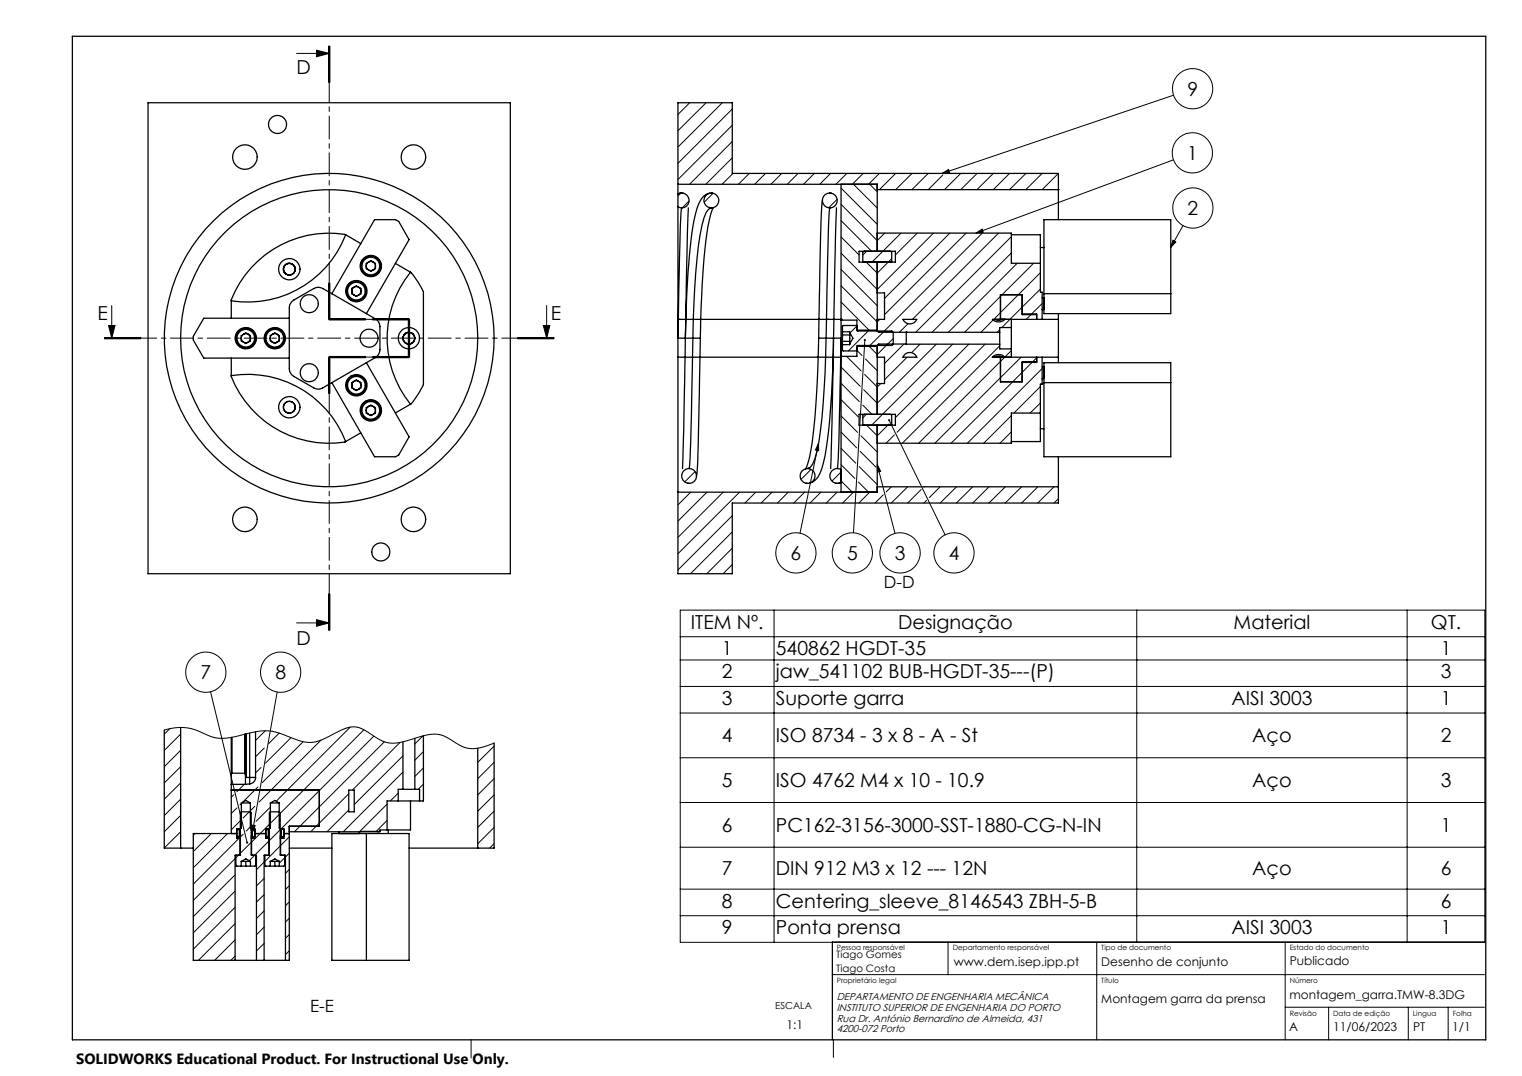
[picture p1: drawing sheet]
<svg xmlns="http://www.w3.org/2000/svg" width="420mm" height="297mm" viewBox="0 0 420 297" stroke-linecap="round" stroke-linejoin="round" font-family="sans-serif">
<g fill="none" stroke="#000" stroke-width=".35">
<path d="M20 10h390v277h-390zM40.9 28.4h99.9v130h-99.9zM187.1 57.1v31.1M187.1 57.1l1 .3M187.1 53.5h.1M187.1 50.9v2.4M187.1 50.9v-22.5h15v19.5h90v4.4M187.1 53.5v3.6M187.1 50.9h55v18.5M188.1 53.3l-1 .2M188.1 57.4a431.9 431.9 0 0 0-.9 30.8M188.1 53.3a2.06 2.06 0 0 1 2.1 2 2.06 2.06 0 0 1-2.1 2.1"/>
<path d="M188.5 53.3h.1M189.9 57.4l-.7 30.8M195.9 53.3a4.1 4.1 0 0 0-3 2.8 57.2 57.2 0 0 0-2.8 16.5l-.8 15.6M195.9 57.4l-.1 .1M196.3 57.4l-.7 .3a14 14 0 0 0-2.4 7.1l-1.2 10.6-.7 12.8M196.6 53.3h.1M196.9 57.3a32.9 32.9 0 0 0-2.3 10.9l-.8 10.2-.4 9.8M227 55.1l-.6 9.6-.4 23.5M229 57.4a431.9 431.9 0 0 0-.9 30.8M229.3 53.3h.1M230.8 57.4l-.8 35.9M232.1 50.9v37.5"/>
<path d="M242.1 52.3h50M292.1 52.3v8.3M81.4 74.2a1.62 1.62 0 0 0-2.4-1.2 1.62 1.62 0 0 0-.2 2.6 1.62 1.62 0 0 0 2.6-.7M95.4 64.8a29 29 0 0 1-31.6 18.2M95.4 64.8a28.9 28.9 0 0 0-31.6 18v5M95.4 64.8l4.2 2.4M97.1 79.6l1.2-.7 1.3 .7v1.5l-1.3 .7-1.2-.7zM101.1 72.7l1.2-.7 1.3 .7v1.5l-1.3 .7-1.2-.7zM109.1 72.7l4.2 2.4M113.3 75.1a29 29 0 0 0 0 36.5M113.3 75.1l2 2.7 1.5 2.7v25.7l-1.5 2.7-2 2.7M237.1 69.4h10v3h-10z"/>
<path d="M238.6 69.4l-.5 .1v2.7l.5 .2M242.1 72.4v19l.4 .3h33.4M242.1 64.3h37v8.4h8M245.6 69.4l.5 .1v2.7l-.5 .2M279.1 64.8h8v7.9M287.1 68.3h1M287.1 72.7v7.9h.5v7.6M288.1 60.6h35v26h-35zM63.8 98.8v5.1a28.8 28.8 0 0 0 31.6 18M66.6 92.6l1.2-.7 1.3 .7v1.5l-1.3 .7-1.2-.7zM74.6 92.6l1.2-.7 1.3 .7v1.5l-1.3 .7-1.2-.7zM79.8 87.8h-23.6l-2.9 5v1.1l2.9 4.9h23.6"/>
<path d="M91.6 81.1l-2.5-1.4a2.4 2.4 0 0 0-2.5 0l-5.5 3.1a2.65 2.65 0 0 0-1.3 2.2v16.7a2.65 2.65 0 0 0 1.3 2.2l5.5 3.2a2.4 2.4 0 0 0 2.5 0l12-7M91.6 81.1l11.8-20.5h5.7l.9 .5 2.9 5-11.8 20.5M91.6 81.1l9.5 5.5M101.1 86.6l2.5 1.4a2.57 2.57 0 0 1 1.2 2.2v6.3a2.57 2.57 0 0 1-1.2 2.2l-2.5 1.4M187.1 93.3h2M187.1 98.6v37.3M187.1 93.6v5M187.1 88.2v5.1M187.1 88.2h.1M187.1 98.6h1.9M187.2 88.2h2M187.2 88.2l-.1 5.1"/>
<path d="M187.3 88.2h.4M189.1 98.6l-.8 30.8M189.1 98.6h2M189.1 93.3v5.3M189.2 88.2l-.1 5.1M189.3 88.2l-.2 5.2M189.3 88.2h2M191.1 98.6l-.2 12.7a195.5 195.5 0 0 1-.8 18M191.1 98.6h2M191.3 88.2h2.1M191.3 88.2l-.2 10.4M193.1 98.6l-.4 25.1-.5 7.8"/>
<path d="M193.3 93.3l-.2 5.3M193.3 98.6h32.4M193.4 88.2l-.1 5.1h-4.2M193.5 88.2h32.4M225.8 98.6a162.9 162.9 0 0 1-2.5 28.1l-1 2.8M225.8 98.6h2M226 88.2l-.1 5.2M226 88.2h2.1M227.8 98.6l-.6 12.7a83 83 0 0 1-2.3 15.3l-.6 1.5-.7 .9-.8 .3M227.8 98.6h2.1M228 93.3h-2.1l-.1 5.3M228 93.3h2"/>
<path d="M228 93.3l-.2 5.3M228.1 88.2h2M228.1 88.2l-.1 5.1M228.1 88.2h.5M229.9 98.6a167.4 167.4 0 0 1-2.5 28.4 8.9 8.9 0 0 1-3.2 6.1l-1 .3M229.9 98.6l-.7 30.8M229.9 98.6h2.1M230 93.3l-.1 5.3M230 93.3h2.1l-.1 5.3M230.2 88.2h1.9M232 98.6l-.3 12.7a195.5 195.5 0 0 1-.7 18M232.1 88.4v10"/>
<path d="M232.1 98.4v37.5M232.1 88.4h4.4v2.8M232.5 91.6h2v.2M232.5 94.2h2M232.5 92.5h2M234.5 91.8v3.1M234.5 94.9v.2h-2M234.5 91.8l.9 1.5-.9 1.6M236.5 89.8l-4 .2v6.7l4 .2M236.5 91.2l.1 .2h9.5l.4 .4v3.2l-.4 .4h-9.5l-.1 3h-4.4M236.5 91.1h5.6M236.5 95.6h5.6"/>
<path d="M242.1 80.9h2v7.3h-2M242.1 98.6h2v7.3h-2M249.2 88.2h3.8a2.06 2.06 0 0 1-1.9 1.2 2.06 2.06 0 0 1-1.9-1.2zM249.5 98.1a2.06 2.06 0 0 1 3.5 .5h-3.8zM250.1 91.7h.1M250.1 91.7v3.3M250.1 95h.1M274.5 98.6a1.98 1.98 0 0 1 2.1 0M274.6 88.2a1.93 1.93 0 0 0 2 0M275.9 91.7v3.3M275.9 95h-33.4l-.4 .4v19M275.9 95v1.3h3.2"/>
<path d="M276.1 98.6v6.8h6v-5.5h4M277.3 88.2a2.47 2.47 0 0 1-3.4 0h18.2M277.4 98.6a2.47 2.47 0 0 0-3.6 0h18.3M279.1 90.4v5.9M279.1 88.2v2.2M279.1 96.3v2.3M279.1 90.4h-3.2v1.3M282.1 86.6h4v1.6M286.1 98.6v1.4h-4M286.1 86.9h-4v-5.6h-6v6.9M287.6 82.2h.5M287.6 85.4h.5"/>
<path d="M287.6 98.6v7.4h-.5v8M288.1 81.1h35M292.1 88.2v10.4M292.1 86.6v1.6M292.1 98.6v1.5M63.8 103.7a29 29 0 0 1 31.6 18.2M97.1 105.6l1.2-.7 1.3 .7v1.5l-1.3 .7-1.2-.7zM99.6 119.5l-4.2 2.4M101.1 112.5l1.2-.7 1.3 .7v1.5l-1.3 .7-1.2-.7zM101.1 100.1l11.8 20.5-2.9 5-.9 .5h-5.7l-11.8-20.5M113.3 111.6l-4.2 2.4M237.1 114.4h10v3h-10z"/>
<path d="M238.6 114.4l-.5 .1v2.7l.5 .2M242.1 117.4v18.5h-55M245.6 114.4l.5 .1v2.7l-.5 .2M287.1 114v7.9h-8M287.1 118.4h1M287.1 114h-8v8.3h-37M287.6 104.5h.5M287.6 101.2h.5M288.1 100.1h35v26h-35zM288.1 105.6h35M189.8 133.4h.1M222.5 133.4h.1"/>
<path d="M223.3 129.2l-.1 .2M230.6 133.4h.2M231 129.3l1.1 .3M231 129.3a2.06 2.06 0 0 0-1.9 2.6 2.06 2.06 0 0 0 3 1.3M232.1 133.2l-.7 .2M232.1 133.2h.1M242.1 134.4h50M292.1 126.1v8.3M292.1 134.4v4.4h-90v19.6h-15v-22.5M45.3 201.5v32.6h4.5M49.8 200.8v33.3M63.8 213.7v2.8"/>
<path d="M63.8 218.1h24.3v10h-8.3v37h-1M63.8 203.5v10.2M63.8 216.5v13.6M63.8 216.5h3.9M64 213.4l-.2 .3M64 213.4h3.5M64 203.5v9.9M67.5 213.4l.2 .3M67.5 202.7v10.7M67.7 213.7v2.8M67.7 213.7l.2 .9M67.7 213.7h.1"/>
<path d="M67.7 202.6v11.1M67.9 214.6h1M67.9 202.6v12M68.9 214.6h1.6M68.9 214.6v1.8M68.9 216.4l-1.2 .1M68.9 202.3v12.3M70.5 214.6a1.82 1.82 0 0 1-1.6 1.8M70.5 202v12.6M96.2 218.1h1.6v6h-1.6zM111.2 217.9h3.3M111.2 217.9h-1.3v3.2"/>
<path d="M111.2 204.7v13.2M114.5 217.9h1.3v3.2M114.5 203.8v14.1M116.8 203.1v18h-1M131.8 206.5v27.6M136.3 205.1v29h-4.5M49.8 234.1h3.5M65.1 236.1v2.7l.2 .3h5.1l.2-.3v-2.7M65.3 230.7a.35 .35 0 0 0 .4 .4 .35 .35 0 0 0 .3-.4M65.3 229.1a.35 .35 0 0 1 .4-.3 .35 .35 0 0 1 .3 .3M65.3 230.1h-12v35h11.6M65.7 231.1h.6"/>
<path d="M66 230.7h.3M66 229.1h.3M66 229.1v1.6M66.3 236.1v-11.7l.3-.3h2.4l.3 .3 .1 11.7M66.3 236.1h-1.4v29M66.3 231.4v4.7M66.6 237.8h2.5M66.6 237.8v1.3M66.6 237.8l1.2-.7 1.3 .7M66.6 221.6h2.5M66.6 221.6v6.9l-.3 .3h-1v2.6h1M66.6 221.6l1.2-.7 1.3 .7"/>
<path d="M67.8 237.8v1.3M69.1 221.6v6.9l.2 .3h1v2.6h-.9M69.1 237.8v1.3M69.3 231.1h.7M69.3 231.4h.1M69.3 230.7h.3M69.3 229.1h.3M69.4 236.1h1.4v29M69.4 231.4v4.7M69.6 229.1a.35 .35 0 0 1 .4-.3 .35 .35 0 0 1 .3 .3M69.6 230.7a.35 .35 0 0 0 .4 .4 .35 .35 0 0 0 .3-.4M69.6 229.1v1.6"/>
<path d="M70.3 230.1h3M73.1 236.1v2.8l.2 .2 5.2-.1 .1-2.9M73.3 230.7a.35 .35 0 0 0 .4 .4 .35 .35 0 0 0 .3-.4M73.3 229.1a.35 .35 0 0 1 .4-.3 .35 .35 0 0 1 .3 .3M73.7 231.1h.6M74 230.7h.3M74 229.1h.3M74 229.1v1.6M74.2 236.1l.1-11.7 .3-.3h2.4l.3 .3 .1 11.7M74.2 236.1h-1.3v29M74.2 231.4v4.7M74.6 237.8h2.5"/>
<path d="M74.6 237.8v1.3M74.6 237.8l1.2-.7 1.3 .7M74.6 221.6h2.4M74.6 221.6v6.9l-.3 .3h-1v2.6h1M74.6 221.6l1.2-.7 1.2 .7M75.8 237.8v1.3M77 221.6v6.9l.3 .3h1.1v2.6h-1M77.1 237.8v1.3M77.3 231.1h.7M77.3 231.4h.1M77.3 230.7h.3M77.3 229.1h.3"/>
<path d="M77.4 236.1h1.4v29M77.4 231.4v4.7M77.6 229.1a.35 .35 0 0 1 .4-.3 .35 .35 0 0 1 .4 .3M77.6 230.7a.35 .35 0 0 0 .4 .4 .35 .35 0 0 0 .4-.4M77.6 229.1v1.6M78.4 230.1h1.4M79.8 234.1h11.8M79.8 229.6h19.5M91.6 230.1h21.3v35h-21.3zM93.5 229.6v.5M99.2 229.6v.5M99.3 229.6h5.1"/>
<path d="M101.1 230.1v35M106.8 229.1h-2v.5h-.4M107.1 229.1v1M109.9 221.1h5.9M109.9 221.1h-3.1v8M112.9 234.1h18.9M113.3 221.1v8h-6.5M64.9 265.1h5.9M70.8 265.1h2.1M72.9 265.1h5.9M409.6 260h-179.9v27"/>
<circle cx="76.6" cy="34.4" r="2.49"/>
<circle cx="67.6" cy="43.4" r="3.4"/>
<circle cx="114.1" cy="43.4" r="3.4"/>
<circle cx="196.3" cy="55.3" r="2.05"/>
<circle cx="229" cy="55.3" r="2.05"/>
<circle cx="79.8" cy="74.3" r="1.66"/>
<circle cx="79.8" cy="74.3" r="2.95"/>
<circle cx="102.3" cy="73.4" r="2.45"/>
<circle cx="102.3" cy="73.4" r="1.27"/>
<circle cx="102.3" cy="73.5" r="2.75"/>
<circle cx="102.3" cy="73.4" r="2.94"/>
<circle cx="67.8" cy="93.4" r="2.94"/>
<circle cx="67.8" cy="93.3" r="2.45"/>
<circle cx="67.8" cy="93.3" r="1.27"/>
<circle cx="67.8" cy="93.3" r="2.75"/>
<circle cx="75.8" cy="93.4" r="2.95"/>
<circle cx="75.8" cy="93.3" r="1.25"/>
<circle cx="75.8" cy="93.3" r="2.45"/>
<circle cx="75.8" cy="93.3" r="2.75"/>
<circle cx="85.3" cy="83.8" r="2.51"/>
<circle cx="90.8" cy="93.4" r="41"/>
<circle cx="90.8" cy="93.4" r="45.5"/>
<circle cx="98.3" cy="80.4" r="2.75"/>
<circle cx="98.3" cy="80.4" r="2.96"/>
<circle cx="98.3" cy="80.4" r="1.25"/>
<circle cx="98.3" cy="80.4" r="2.45"/>
<circle cx="101.8" cy="93.4" r="2.51"/>
<circle cx="112.8" cy="93.4" r="1.66"/>
<circle cx="112.8" cy="93.4" r="2.95"/>
<circle cx="112.8" cy="93.4" r="1.61"/>
<circle cx="79.8" cy="112.4" r="1.66"/>
<circle cx="79.8" cy="112.4" r="2.95"/>
<circle cx="85.3" cy="102.9" r="2.51"/>
<circle cx="98.3" cy="106.3" r="2.74"/>
<circle cx="98.3" cy="106.3" r="2.46"/>
<circle cx="98.3" cy="106.4" r="1.25"/>
<circle cx="98.3" cy="106.3" r="2.95"/>
<circle cx="102.3" cy="113.3" r="2.45"/>
<circle cx="102.3" cy="113.3" r="2.95"/>
<circle cx="102.3" cy="113.3" r="2.75"/>
<circle cx="102.3" cy="113.3" r="1.27"/>
<circle cx="190.2" cy="131.4" r="2.05"/>
<circle cx="222.9" cy="131.4" r="2.06"/>
<circle cx="67.6" cy="143.3" r="3.4"/>
<circle cx="105.1" cy="152.3" r="2.5"/>
<circle cx="114.1" cy="143.3" r="3.4"/>
</g>
<g fill="none" stroke="#000" stroke-width=".28">
<path d="M81.8 14.7h9M87.3 13.9l3.5 .8-3.5 1zM90.7 12.7v10M90.9 12.7v10M91 12.7v10M190.3 28.4l-3.2 3.2M194.8 28.4l-7.7 7.7M199.3 28.4l-12.2 12.2M202.1 30.1l-15 15M202.1 34.6l-15 15M202.1 39l-11.8 11.9M323.9 26.3l-63.9 21.6"/>
<path d="M187.8 53.3l-.7 .8M190.1 55.5l-1.8 1.9M196.8 53.3l-2.5 2.5M202.1 43.6l-7.3 7.3M202.3 47.9l-3.1 3M206.8 47.9l-3 3M211.2 47.9l-3 3M215.7 47.9l-3 3M220.2 47.9l-3 3M224.7 47.9l-3 3M229.2 47.9l-3 3M231 55l-2.3 2.4"/>
<path d="M232.1 56.4l10 10 2-2.1M232.1 51.9l10 10M233.7 47.9l-3 3M235.5 50.9l6.6 6.5M238.2 47.9l-3 3M240 50.9l2.1 2M242.7 47.9l-3 3M247.2 47.9l-4.5 4.4M251.7 47.9l-4.5 4.4M256.2 47.9l-4.6 4.4M260 47.9l1.8-1.1 .2 .9zM260.2 48.3l-4 4"/>
<path d="M265.1 47.9l-4.5 4.4M269.6 47.9l-4.5 4.4M274.1 47.9l-4.5 4.4M278.6 47.9l-4.5 4.4M283.1 47.9l-4.5 4.4M287.6 47.9l-4.5 4.4M292.1 52.3h.1M292.1 47.9l-4.5 4.4M323.8 44.1l-54.5 20.2M90.7 78.1v10M90.9 78.1v10h10M91 78.1v10"/>
<path d="M232.1 78.9l10 10 .7-.7M232.1 74.4l10 10M232.1 65.4l5 5M232.1 60.9l8.4 8.5M239.1 69.4l-1 1M246.1 71.4l-4 4-3.1-3M248.6 64.3l-8 8.1M253.1 64.3l-6 6.1M257.6 64.3l-15.5 15.6-10-10M262.1 64.3l-18 18.1M266.6 64.3l-22.5 22.6M269.3 64.3l1.7-1.1 .3 .9z"/>
<path d="M271.1 64.3l-27.4 27.4M275.6 64.3l-23.8 23.9M279.1 65.3l-26.4 26.4M279.1 69.8l-21.9 21.9M280.7 72.7l-19 19M285.2 72.7l-19 19M287.1 79.8l-10.6 10.6M287.1 75.3l-16.4 16.4M323.7 66.3l.7 .5-1.3 1.5zM326.5 62.3l-3.4 6M28.9 93.3h10M28.9 93.2h10"/>
<path d="M28.9 93.5h10M30 89.8h1.8l-1 3.5zM30.8 84.3v9M90.7 98.6v10M90.9 98.7h10M90.9 98.4h10M90.9 88h10M90.9 88.3h10M91 98.6v10M100.9 98.6h-10v10M102.9 98.7h10M102.9 98.4h10"/>
<path d="M102.9 88.1h10v10.5h-10M102.9 88h10M102.9 88.3h10M112.7 88.1v10.5M113 88.1v10.5M142.9 93.3h10M142.9 93.2h10M142.9 93.5h10M149.9 89.8h1.8l-.9 3.5zM150.8 84.3v9M232.1 87.8l.5 .6M232.1 83.4l7.7 7.7"/>
<path d="M233.6 98.4l4 4M236.5 90l-2 1.9M236.5 96.7l1.4 1.4M238.7 93.9l-3.2 53.2M238.8 99.1l3.3 3.2M239.6 91.4l-5.5 5.5M244.1 91.4l-4 4M244.9 95l-2.8 2.9-2.2-2.3M246.5 93.4l-1.9 2M249.4 95l-5.3 5.3M250.3 98.6l-6.2 6.2M250.6 89.4l-2.4 2.3"/>
<path d="M253.9 95l-2.3 2.3M258.4 95l-16.3 16.3-3.8-3.7M262.9 95l-22.4 22.4M267.4 95l-20.3 20.3M271.9 95l-24.4 24.3M274.2 88.2l-.2 .1M275.9 95.5l-26.9 26.8M275.9 91l-.7 .7M279.1 96.8l-25.6 25.5M281.8 98.6l-23.8 23.7M284.5 86.9l-1.3 1.3M286.2 98.6l-1.2 1.3"/>
<path d="M287.6 83.8l-2.9 2.8M232.1 119.3l4.3 4.3M232.1 114.8l4.5 4.5M232.1 110.3l4.8 4.8M232.1 105.8l5 5.1M232.1 101.3l5.3 5.3M238.1 111.8l2.5 2.6M238.6 103.3l3.5 3.5 1-.9M239 114.4l-.9 .9M245.3 117l-3.2 3.3-3-2.9M245.4 116l15.4 31.6M279.1 114.7l-7.6 7.6"/>
<path d="M279.1 119.2l-3.2 3.1M284.8 100l-22.3 22.3M287.1 106.7l-7.3 7.3M287.1 111.2l-2.8 2.8M287.6 101.7l-20.7 20.6M190.6 135.9l-3.5 3.5M191.8 130.2l-2.9 2.8M195.1 135.9l-8 8M199.6 135.9l-12.5 12.4M204.1 135.9l-17 17M208.6 135.9l-3 2.9M213 135.9l-3 2.9"/>
<path d="M217.5 135.9l-3 2.9M222 135.9l-3 2.9M223.8 129.6l-2.7 2.7M225.9 122.3v2.1l-.9-.2zM225.9 122.3l-5.1 24.9M226.5 135.9l-3 2.9M231 135.9l-3 2.9M232.1 130.3l-2.5 2.5M232.1 132.7l3.1 3.2M232.1 128.3l3.8 3.8M232.1 123.8l4 4M235.5 135.9l-3 2.9"/>
<path d="M236.9 133l2.8 2.9M237.1 128.8l5 5M237.3 124.6l4.4 4.3M237.6 120.3l4.5 4.5M240 135.9l-3 2.9M242.1 128.3l.9 1.8-.9 .2zM242.1 128.3l4.9 18.9M243.7 136.6l-2.2 2.2M246 134.4l-1.5 1.4M246.8 120l-2.3 2.3M250.5 134.4l-4.5 4.4M254.2 135.1l-3.7 3.7"/>
<path d="M255 134.4h.1M255.7 138.1l-.7 .7M259.4 134.4l-3 3M263.9 134.4l-4.5 4.4M268.4 134.4l-4.5 4.4M272.9 134.4l-4.5 4.4M277.4 134.4l-4.5 4.4M281.9 134.4l-4.5 4.4M286.4 134.4l-4.5 4.4M290.9 134.4l-4.5 4.4M292.1 137.7l-1.2 1.1M202.1 142.3l-15 15"/>
<path d="M202.1 146.8l-11.6 11.6M202.1 151.3l-7 7.1M202.1 155.8l-2.6 2.6M81.8 171.9h9M87.3 171.1l3.5 .8-3.5 1zM90.7 163.9v10M90.9 163.9v10M91 163.9v10zM187.7 168.4h222.1v91.7h-222.1zM187.7 175.8h222.1M213.6 168.4v91.7M313.7 168.4v91.7"/>
<path d="M388.3 168.4v91.7M58.1 191l10.1 41.6M76.5 191l-6.9 38.8M187.7 182.2h222.1M187.7 189.5h222.1M187.7 196.8h222.1M45.3 201.5l3.5-.7 3.1 .1 2.2 .6 4.5 1.9 2 .4 2.9-.2 7.8-1.7 3.1-.1 2.4 .5 6.1 2.2 1.7 .4h1.5l2.6-.6 6.5-3.2 1.5-.4 1.2-.1 2.5 .8 5 3.1 2.1 .6 3.2-.2 5.8-1.7 3.1-.6 1.6 .1 1.4 .5 4.4 2.6 2.3 .8 3-.2 4-1.3M46.8 201.2l-1.5 1.4M49.8 202.6l-4.5 4.5M49.8 207.1l-4.5 4.5M49.8 211.6l-4.5 4.5M49.8 216.1l-4.5 4.5"/>
<path d="M64.5 219.4l-.7 .7M67.4 216.5l-2 2M71.2 217.2l-4.2 4.2M72 211.8l-1.5 1.6M72.9 206.5l-2.4 2.4M73.2 201.7l-2.7 2.7M77 202.3l-2.9 3M80.3 203.6l-7 7M83.7 204.7l-11.3 11.3M88.6 204.3l-17.1 17.1M96.2 219.1l-10.4 10.5M96.7 200.7l-20.5 20.5"/>
<path d="M100.4 201.4l-23.4 23.4M103.2 203.2l-25.6 25.6M106.1 204.7l-24.9 24.9M109.9 218.9l-2.2 2.2M110.4 204.9l-13.1 13.2M111.2 208.6l-13.4 13.5M111.2 213.1l-16.5 16.5M111.2 217.6l-.3 .3M116.7 203.1l-2.2 2.2M116.8 207.5l-2.3 2.3M116.8 212l-2.3 2.3M116.8 216.5l-1.4 1.4"/>
<path d="M136.3 205.9l-4.5 4.5M136.3 210.4l-4.5 4.5M136.3 214.9l-4.5 4.5M136.3 219.4l-4.5 4.5M187.7 209.2h222.1M49.8 234.1h.1M49.8 220.6l-4.5 4.5M49.8 225.1l-4.5 4.5M49.8 229.6l-4.5 4.5M53.8 230.1l-.5 .5M58.3 230.1l-5 5M62.8 230.1l-9.5 9.4"/>
<path d="M64.9 237l-11.6 11.5M65.4 223l-1.6 1.5M66 231.4l-12.7 12.6M66.3 226.6l-2.5 2.5M66.3 235.6l-1.2 1.2M66.6 221.8l-.4 .3M67.1 230.3l-.8 .7M68.8 224.1l-1.7 1.7M69.3 232.5l-3 3M69.3 228l-1.4 1.4M69.4 227.9l-.3 .4M69.5 227.7l.9 .2-.8 1.9z"/>
<path d="M70.3 222.6l-1.2 1.2M72.9 237.9l-2.1 2.2M74.2 232.1l-5.4 5.5M74.6 222.8l-4 3.9M77.3 224.5l-7.9 7.9M77.3 229l-3 3M77.3 233.5l-4.2 4.3M78.6 236.7l-1.5 1.5M79.8 240l-1 1M79.8 231l-2.4 2.4M79.8 235.5l-1 1M96.2 223.6l-6 6"/>
<path d="M106.8 222l-7.6 7.6M106.8 226.4l-3 3.1M116.8 220.9l-.1 .2M136.3 223.9l-4.5 4.5M136.3 228.4l-4.5 4.5M136.3 232.9l-1.2 1.2M187.7 221.5h222.1M187.7 233.9h222.1M64.9 254.9l-10.1 10.2M64.9 259.4l-5.7 5.7M64.9 241.5l-11.6 11.5M64.9 246l-11.6 11.5"/>
<path d="M64.9 250.4l-11.6 11.6M72.9 251.4l-2.1 2.1M72.9 255.9l-2.1 2.1M72.9 242.5l-2.1 2M72.9 246.9l-2.1 2.1M79.8 244.5l-1 1M79.8 257.9l-1 1.1M79.8 249l-1 1M79.8 253.5l-1 1M187.7 245.4h222.1M187.7 252.8h222.1M64.9 263.9l-1.2 1.2"/>
<path d="M72.9 264.9l-.2 .2M72.9 260.4l-2.1 2.1M79.8 262.4l-1 1.1M229.6 269h180M261.6 260v9M302.6 260v27M354.6 260v27M354.6 278h55M366.6 278v9M388.6 278v9M399.6 278v9M130 287v5"/>
<path d="M230 286.9v5"/>
<circle cx="329.1" cy="24.5" r="5.6"/>
<circle cx="329" cy="42.2" r="5.6"/>
<circle cx="329.2" cy="57.4" r="5.5"/>
<circle cx="219.6" cy="152.6" r="5.6"/>
<circle cx="235.2" cy="152.6" r="5.6"/>
<circle cx="248.4" cy="152.6" r="5.5"/>
<circle cx="263.3" cy="152.6" r="5.6"/>
<circle cx="56.8" cy="185.6" r="5.5"/>
<circle cx="77.4" cy="185.6" r="5.5"/>
</g>
<path d="M90.9 98.6v75.3" fill="none" stroke="#000" stroke-width=".28" stroke-dasharray="6.3 1.3 1.3 1.3" stroke-dashoffset="1.1"/>
<path d="M90.9 98.6h22M112.9 88.1h-22" fill="none" stroke="#000" stroke-width=".28" stroke-dasharray="6.3 1.3 1.3 1.3" stroke-dashoffset="2.3"/>
<path d="M112.9 98.6v-10.5" fill="none" stroke="#000" stroke-width=".28" stroke-dasharray="6.3 1.3 1.3 1.3" stroke-dashoffset="3"/>
<path d="M90.9 88.1v-75.4" fill="none" stroke="#000" stroke-width=".28" stroke-dasharray="6.3 1.3 1.3 1.3" stroke-dashoffset="1"/>
<path d="M152.9 93.3h-124" fill="none" stroke="#000" stroke-width=".28" stroke-dasharray="6.3 1.3 1.3 1.3" stroke-dashoffset="2.1"/>
<g fill="#000">
<path d="M269.3 64.3l1.7-1.1 .3 .9zM323.7 66.3l.7 .5-1.3 1.5zM242.1 128.3l.9 1.8-.9 .2zM245.2 115.7a.29 .29 0 0 0 0 .5 .29 .29 0 0 0 .4-.2 .29 .29 0 0 0-.3-.3l.1 .3zM238.4 93.6a.3 .3 0 0 0 .1 .5 .3 .3 0 0 0 .4-.1 .3 .3 0 0 0-.2-.4v.3v-.3zM225.9 122.3v2.1l-.9-.2zM260 47.9l1.8-1.1 .2 .9zM68 232.4v.4l.3 .1-.1-.3 .1 .3 .1-.1 .1-.4zM69.5 227.7l.9 .2-.8 1.9z"/>
<path d="M149.9 89.8h1.8l-.9 3.5zM30 89.8h1.8l-1 3.5z"/>
<path d="M87.3 171.1l3.5 .8-3.5 1zM87.3 13.9l3.5 .8-3.5 1z"/>
</g>
<g font-size="5.3">
<text x="81.9" y="20.3">D</text>
<text x="327.7" y="26.4">9</text>
<text x="327.6" y="44.1">1</text>
<text x="327.7" y="59.3">2</text>
<text x="26.9" y="88.3">E</text>
<text x="152" y="88.3">E</text>
<text x="218.2" y="154.5">6</text>
<text x="233.7" y="154.5">5</text>
<text x="246.9" y="154.5">3</text>
<text x="261.8" y="154.5">4</text>
<text x="190.6" y="173.5">ITEM Nº.</text>
<text x="247.8" y="173.5">Designação</text>
<text x="340.4" y="173.5">Material</text>
<text x="394.8" y="173.5">QT.</text>
<text x="81.9" y="178">D</text>
<text x="199.2" y="180.9">1</text>
<text x="214.1" y="180.9">540862 HGDT-35</text>
<text x="397.6" y="180.9">1</text>
<text x="55.3" y="187.4">7</text>
<text x="76" y="187.4">8</text>
<text x="199.2" y="187.2">2</text>
<text x="214.1" y="187.2">jaw_541102 BUB-HGDT-35---(P)</text>
<text x="397.6" y="187.2">3</text>
<text x="199.2" y="194.6">3</text>
<text x="214.1" y="194.6">Suporte garra</text>
<text x="339.9" y="194.6">AISI 3003</text>
<text x="397.6" y="194.6">1</text>
<text x="199.2" y="204.9">4</text>
<text x="214.1" y="204.9">ISO 8734 - 3 x 8 - A - St</text>
<text x="345.6" y="204.9">Aço</text>
<text x="397.6" y="204.9">2</text>
<text x="199.2" y="217.2">5</text>
<text x="214.1" y="217.2">ISO 4762 M4 x 10 - 10.9</text>
<text x="345.6" y="217.2">Aço</text>
<text x="397.6" y="217.2">3</text>
<text x="199.2" y="229.6">6</text>
<text x="214.1" y="229.6">PC162-3156-3000-SST-1880-CG-N-IN</text>
<text x="397.6" y="229.6">1</text>
<text x="199.2" y="241.5">7</text>
<text x="214.1" y="241.5">DIN 912 M3 x 12 --- 12N</text>
<text x="345.6" y="241.5">Aço</text>
<text x="397.6" y="241.5">6</text>
<text x="199.2" y="250.5">8</text>
<text x="214.1" y="250.5">Centering_sleeve_8146543 ZBH-5-B</text>
<text x="397.6" y="250.5">6</text>
<text x="199.2" y="257.8">9</text>
<text x="214.1" y="257.8">Ponta prensa</text>
<text x="339.9" y="257.8">AISI 3003</text>
<text x="397.6" y="257.8">1</text>
</g>
<g font-size="4.7">
<text x="243.9" y="162.3">D-D</text>
<text x="85.6" y="279.2">E-E</text>
</g>
<text font-size="4.1" x="21" y="293.7">SOLIDWORKS Educational Product. For Instructional Use Only.</text>
<g font-size="3.3">
<text x="263.2" y="266.5">www.dem.isep.ipp.pt</text>
<text x="303.9" y="266.5">Desenho de conjunto</text>
<text x="355.9" y="266.5">Publicado</text>
<text x="355.8" y="275.7">montagem_garra.TMW-8.3DG</text>
<text x="303.9" y="276.8">Montagem garra da prensa</text>
<text x="217" y="283.9">1:1</text>
<text x="355.8" y="284.7">A</text>
<text x="367.9" y="284.7">11/06/2023</text>
<text x="390" y="284.7">PT</text>
<text x="400.8" y="284.7">1/1</text>
</g>
<g font-size="2.8">
<text x="230.7" y="264.4">Tiago Gomes</text>
<text x="230.7" y="268.2">Tiago Costa</text>
<text x="230.9" y="276">DEPARTAMENTO DE ENGENHARIA MECÂNICA</text>
<text x="230.9" y="282">Rua Dr. António Bernardino de Almeida, 431</text>
<text x="230.9" y="279">INSTITUTO SUPERIOR DE ENGENHARIA DO PORTO</text>
<text x="230.9" y="285">4200-072 Porto</text>
</g>
<text font-size="2.7" x="213.9" y="278.6">ESCALA</text>
<g font-size="2">
<text x="230.9" y="262.3">Pessoa responsável</text>
<text x="262.9" y="262.3">Departamento responsável</text>
<text x="303.9" y="262.3">Tipo de documento</text>
<text x="355.9" y="262.1">Estado do documento</text>
<text x="230.9" y="271.3">Proprietário legal</text>
<text x="303.9" y="271.3">Título</text>
<text x="355.9" y="271.3">Número</text>
<text x="355.9" y="280.3">Revisão</text>
<text x="367.9" y="280.3">Data de edição</text>
<text x="389.9" y="280.3">Lingua</text>
<text x="400.9" y="280.3">Folha</text>
</g>
</svg>
